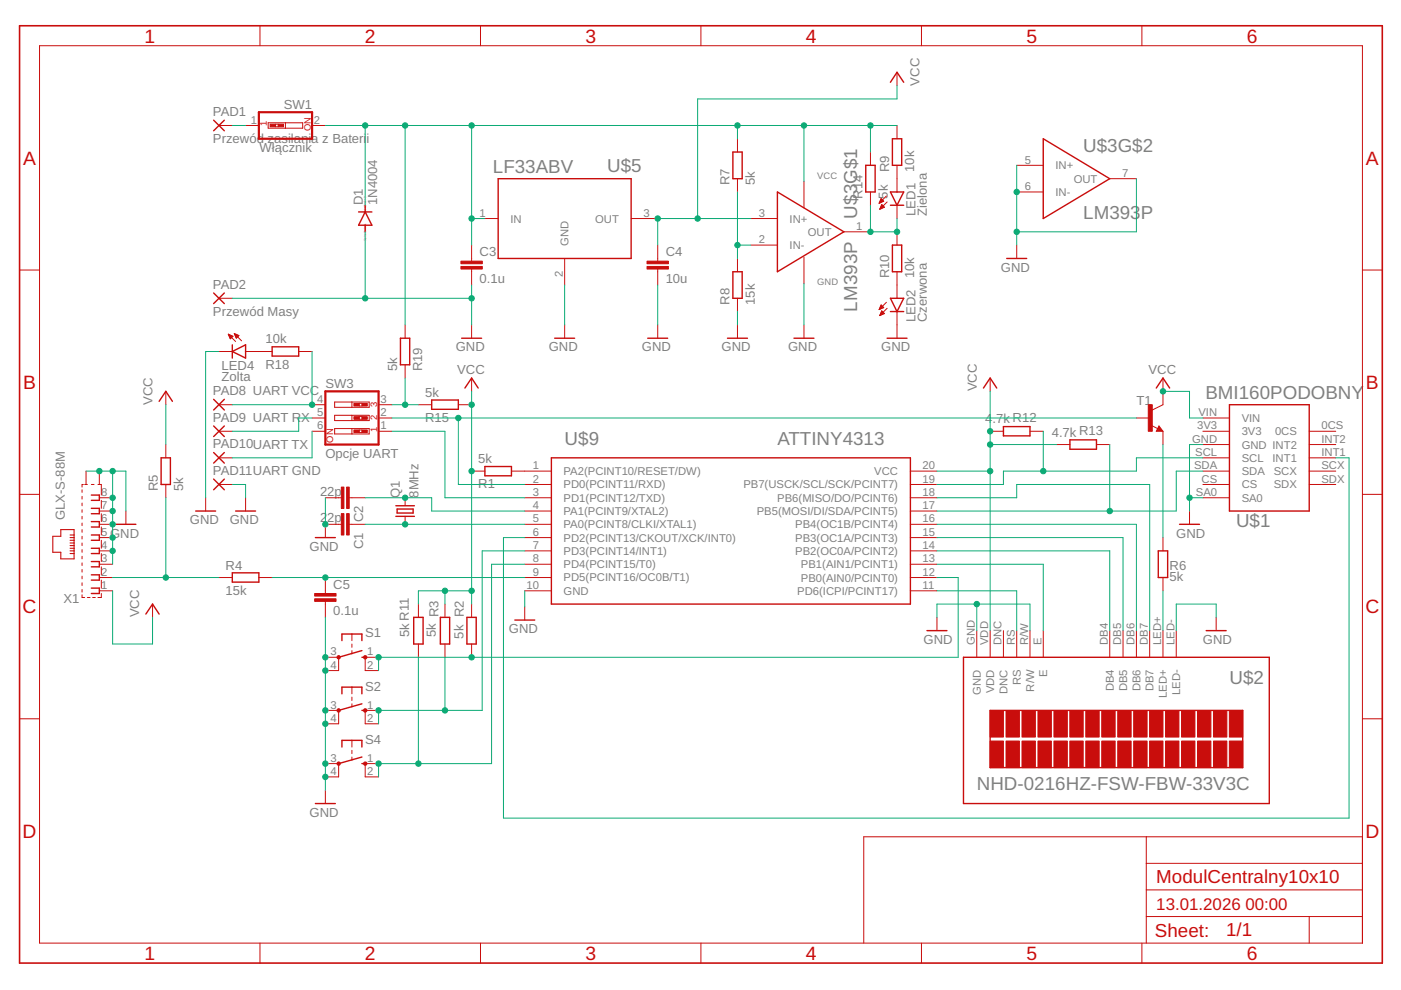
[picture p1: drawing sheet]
<svg xmlns="http://www.w3.org/2000/svg" width="297mm" height="210mm" viewBox="0 0 297 210" stroke-linecap="round" stroke-linejoin="round" font-family="sans-serif">
<g fill="none" stroke="#c90d0c" stroke-width=".3">
<path d="M188.8 17.4l1.4-2.1 1.4 2.1M45.3 25.5l2.3 2.2M47.6 25.5l-2.3 2.2M105.6 37.9h28.2v16.9h-28.2zM155.4 32.2h2v5.7h-2zM183.6 35.1h1.9v5.6h-1.9zM189.2 29.4h2v5.7h-2zM221.2 29.4l14.1 8.5-14.1 8.4zM76 44.9h2.8M77.4 44.9l1.4 2.9h-2.8zM77.4 43.5v1.4M77.4 47.8v1.3"/>
<path d="M155.4 57.6h2v5.6h-2zM164.8 40.7l14.1 8.4-14.1 8.5zM188.8 40.7h2.8l-1.4 2.8zM188.8 43.5h2.8M189.2 52h2v5.6h-2zM213.4 54.8h4.3M45.3 62.1l2.3 2.3M47.6 62.1l-2.3 2.3M49.3 73.1v2.8M49.3 74.5l2.8-1.4v2.8zM57.7 73.5h5.6v2h-5.6zM84.9 71.7h2v5.6h-2z"/>
<path d="M97.9 71.7h4.2M117.6 71.7h4.2M137.3 71.7h4.3M154.2 71.7h4.3M168.3 71.7h4.3M188.1 71.7h4.2M188.8 63.2h2.8l-1.4 2.9zM188.8 66.1h2.8M33.7 85.1l1.5-2.1 1.4 2.1M34.2 97.1h1.9v5.6h-1.9zM45.3 84.7l2.3 2.2M45.3 90.3l2.3 2.3"/>
<path d="M45.3 95.9l2.3 2.3M47.6 84.7l-2.3 2.2M47.6 90.3l-2.3 2.3M47.6 95.9l-2.3 2.3M91.5 84.8h5.7v2h-5.7zM98.6 82.3l1.4-2.1 1.4 2.1M102.8 98.9h5.6v2h-5.6zM116.9 97.1h76.1v31h-76.1zM208.5 82.3l1.4-2.1 1.4 2.1M212.7 90.4h5.7v2h-5.7zM226.8 93.3h5.7v1.9h-5.7zM245.2 82.3l1.4-2.1 1.4 2.1"/>
<path d="M245.7 90.9l.2 .3h-.5l.3-.6 .6 .7h-.9M260.7 85.8h16.9v22.6h-16.9zM19.4 105h1.7v1.1h-1.7M19.4 107.8h1.7v1.1h-1.7M19.4 110.6h1.7v1.1h-1.7M19.4 113.4h1.7v1.2h-1.7M19.4 116.2h1.7v1.2h-1.7M19.4 119.1h1.7v1.1h-1.7M24.6 111.2h4.2M41.5 108.4h4.2M45.3 101.6l2.3 2.2M47.6 101.6l-2.3 2.2"/>
<path d="M50 108.4h4.2M66.9 114h4.2M83.9 107.2h4M83.9 109.5h4M84.2 107.9h3.4v.9h-3.4zM245.6 116.8h2v5.6h-2zM250.1 111.2h4.2M19.4 124.7h1.7v1.1h-1.7M19.4 121.9h1.7v1.1h-1.7M30.9 130.2l1.4-2.1 1.4 2.1M49.3 121.5h5.6v1.9h-5.6zM72.5 135.8v-1.4h4.2v1.4"/>
<path d="M76.7 139.4h.7M76.7 137.9l-4.9 1.5M87.7 130.9h2v5.6h-2zM93.4 130.9h1.9v5.6h-1.9zM99 130.9h2v5.6h-2zM109.2 131.5h4.2M196.5 133.7h4.3M204.3 139.4h64.8v31h-64.8zM255.7 133.7h4.3M72.5 147.1v-1.4h4.2v1.4M72.5 158.4v-1.4h4.2v1.4M76.7 150.6h.7"/>
<path d="M76.7 149.2l-4.9 1.4M209.9 150.6h53.6v12.2h-53.6zM66.9 170.4h4.2M76.7 161.9h.7M76.7 160.5l-4.9 1.4"/>
</g>
<g fill="none" stroke="#c90d0c" stroke-width=".21">
<path d="M8.4 9.7h280.5v190.3h-280.5zM55.1 5.5v4.2M101.9 5.5v4.2M148.6 5.5v4.2M190.2 15.3v2.8M195.4 5.5v4.2M242.1 5.5v4.2M46.4 26.6h2.9M52.1 26.6h2.8M56.9 26h7.3v1.2h-7.3zM58.4 26.3h.6M58.4 26.9h.6"/>
<path d="M60.5 26v1.2M66.2 26.6h2.8M156.4 29.4v2.8M156.4 37.9v2.8M170.5 38.4v5.7M184.6 32.2v2.9M190.2 26.6v2.8M190.2 35.1v5.6M215.6 35.1h5.6M235.3 37.9h5.6M4.1 57.3h4.3M100 46.3h5.6"/>
<path d="M100 52v3.4M100 57v3.4M119.7 54.8v5.6M133.8 46.3h5.6M139.4 52v3.4M139.4 57v3.4M156.4 54.8v2.8M159.2 46.3h5.6M159.2 52h5.6M170.5 54.5v5.7M178.9 49.1h5.7M184.6 40.7v2.8"/>
<path d="M186.4 43h.2M186.5 42.9h.4M186.5 42.7h.7M186.6 44.2h.2M186.6 42.6h.7M186.6 44.1h.5M186.7 42.5h.5M186.7 44h.8M186.7 42.3h.3M186.8 43.8h.6M186.8 42.2h.1M186.8 42.1l.6 .6-1 .4z"/>
<path d="M186.8 43.7h.5M186.9 43.5h.2M186.9 43.4l.6 .5-1 .5zM186.9 43.4h.1M187.9 41.6l-1.5 1.5M188.1 42.8l-1.6 1.6M190.2 43.5v2.8M190.2 49.1v2.9M190.2 57.6v5.6M215.6 52v2.8M215.6 40.7h5.6M288.9 57.3h4.2"/>
<path d="M46.4 63.2h2.9M46.4 74.5h2.9M48.4 70.9l1.6 1.5M48.4 70.9h.1M48.4 70.9l1 .4-.6 .5zM48.5 71h.3M48.5 71.2h.6M48.6 71.3h.8M48.6 71.4h.6M48.7 71.6h.4M48.8 71.7h.2M49.7 70.7l1.5 1.6"/>
<path d="M49.7 70.7l1 .4-.6 .6zM49.7 70.8h.1M49.7 70.9h.4M49.8 71h.6M49.9 71.2h.7M49.9 71.3h.6M50 71.4h.4M50 71.6h.2M52.1 74.5h5.6M63.3 74.5h2.9M85.9 68.9v2.8M85.9 77.3v2.9"/>
<path d="M100 68.9v2.8M119.7 68.9v2.8M139.4 68.9v2.8M156.4 63.2v2.9M156.4 68.9v2.8M170.5 68.9v2.8M186.4 65.5h.2M186.5 65.4h.5M186.5 66.9h.1M186.6 65.3h.7M186.6 66.8h.3M186.6 65.1h.7"/>
<path d="M186.6 66.6h.6M186.7 65h.4M186.7 66.5h.8M186.7 64.9h.3M186.8 66.4h.6M186.8 64.7h.1M186.8 64.7l.6 .5-1 .4zM186.8 66.2h.4M186.9 66.1h.2M186.9 65.9l-.4 1M186.9 65.9l.6 .6M186.9 65.9h.1"/>
<path d="M187.5 66.5l-1 .4M187.9 64.1l-1.5 1.5M188.1 65.4l-1.6 1.5M190.2 66.1v5.6M18.2 99.9v2.8M21.1 99.9v2.8M35.2 83v2.8M35.2 94.3v2.8M46.4 85.8h2.9M46.4 91.4h2.9M46.4 97.1h2.9M66.2 85.8h2.8"/>
<path d="M66.2 91.4h2.8M66.2 88.6h2.8M71 85.2h7.3v1.2h-7.3zM71 88.1h7.3v1.1h-7.3zM71 90.9h7.3v1.1h-7.3zM74.6 85.2v1.2M74.6 88.1v1.1M74.6 90.9v1.1M76.2 85.5h.5M76.2 86.1h.5M76.2 88.3h.5M76.2 88.9h.5"/>
<path d="M76.2 91.2h.5M76.2 91.7h.5M80.3 85.8h2.8M80.3 91.4h2.8M80.3 88.6h2.8M88.7 85.8h2.8M97.2 85.8h2.8M100 99.9h2.8M100 80.2v2.8M108.4 99.9h8.5M193 99.9h5.6M209.9 80.2v2.8"/>
<path d="M209.9 91.4h2.8M218.4 91.4h2.8M224 94.3h2.8M232.5 94.3h2.8M240.9 88.6h2.9M244.1 90.2l1.4 .7M245.7 90.3l.9 1.1h-1.4zM246.6 80.2v5.6l-2.3 1.1M246.6 91.4v2.9M255 99.9h5.7M255 91.4h5.7M255 97.1h5.7"/>
<path d="M255 88.6h5.7M255 94.3h5.7M277.6 99.9h5.6M277.6 91.4h5.6M277.6 97.1h5.6M277.6 94.3h5.6M4.1 104.8h4.3M17.4 103.8v.6M17.4 105.2v.6M17.4 106.7v.5M17.4 108.1v.5M17.4 109.5v.5"/>
<path d="M17.4 110.9v.5M17.4 112.3v.6M17.4 113.7v.6M17.4 115.1v.6M17.4 116.5v.6M17.4 117.9v.6M17.4 119.3v.6M17.7 102.7h-.3v.6M17.9 102.7h.6M19.4 102.7h.5M20.8 102.7h.7v2.3M21.1 111.2h2.8"/>
<path d="M21.1 105.5h2.8M21.1 108.4h2.8M21.1 114h2.8M21.1 116.8h2.8M21.1 119.6h2.8M21.5 106.1v1.7M21.5 108.9v1.7M21.5 111.7v1.7M21.5 114.6v1.6M21.5 117.4v1.7M26.7 108.4v2.8M35.2 102.7v2.8"/>
<path d="M43.6 105.5v2.9M46.4 102.7h2.9M52.1 105.5v2.9M69 105.5h3.4M72.4 111.2h-3.4v2.8M74.1 111.2h3.3M74.1 105.5h3.3M85.9 105.5v1.7M85.9 109.5v1.7M111.3 111.2h5.6M111.3 105.5h5.6M111.3 102.7h5.6"/>
<path d="M111.3 108.4h5.6M111.3 114h5.6M111.3 116.8h5.6M111.3 119.6h5.6M193 111.2h5.6M193 105.5h5.6M193 102.7h5.6M193 108.4h5.6M193 114h5.6M193 116.8h5.6M193 119.6h5.6M246.6 114v2.8"/>
<path d="M252.2 108.4v2.8M255 105.5h5.7M255 102.7h5.7M277.6 102.7h5.6M288.9 104.8h4.2M17.4 120.8v.5M17.4 122.2v.5M17.4 123.6v.5M17.4 125v.5M17.4 126.1v.6h.5M18.5 126.7h.6M19.6 126.7h.6"/>
<path d="M21.1 122.4h2.8M21.1 125.3h2.8M21.5 125.8v.9h-.7M21.5 120.2v1.7M21.5 123v1.7M32.3 128.1v2.8M46.4 122.4h2.9M54.9 122.4h2.8M69 122.4v3.4M69 127.5v3.4M69 139.4h2.8v2.8h-2.8M74.6 134.4v1.4"/>
<path d="M74.6 136.5v.7M74.6 137.9v.8M80.3 139.4h-2.9v2.8h2.9M88.7 128.1v2.8M88.7 136.5v2.9M94.3 128.1v2.8M94.3 136.5v2.9M100 128.1v2.8M100 136.5v2.9M111.3 122.4h5.6M111.3 125.3h5.6M111.3 128.7v2.8"/>
<path d="M193 122.4h5.6M193 125.3h5.6M198.6 130.9v2.8M207.1 133.7v5.7M209.9 133.7v5.7M212.7 133.7v5.7M215.6 133.7v5.7M218.4 133.7v5.7M221.2 133.7v5.7M235.3 133.7v5.7M238.1 133.7v5.7M240.9 133.7v5.7"/>
<path d="M243.8 133.7v5.7M246.6 122.4v2.9M246.6 133.7v5.7M249.4 133.7v5.7M257.9 130.9v2.8M4.1 152.4h4.3M69 150.6h2.8v2.9h-2.8M74.6 145.7v1.4M74.6 147.8v.7M74.6 149.2v.7M74.6 157v1.4M74.6 159.1v.7"/>
<path d="M80.3 150.6h-2.9v2.9h2.9M288.9 152.4h4.2M69 167.6v2.8M69 161.9h2.8v2.8h-2.8M74.6 160.5v.7M80.3 161.9h-2.9v2.8h2.9M243 177.4v22.6M288.9 177.4h-105.8v22.6M55.1 200v4.2M101.9 200v4.2M148.6 200v4.2M195.4 200v4.2"/>
<path d="M242.1 200v4.2M243 194.3h45.9M243 188.7h45.9M243 183h45.9M277.6 194.3v5.7"/>
</g>
<g fill="#c90d0c" stroke="#c90d0c" stroke-width=".21">
<path d="M209.9 157.1h2.8v5.7h-2.8z"/>
<path d="M213.3 157.1h2.8v5.7h-2.8z"/>
<path d="M216.7 157.1h2.8v5.7h-2.8z"/>
<path d="M220.1 157.1h2.8v5.7h-2.8z"/>
<path d="M223.5 157.1h2.8v5.7h-2.8z"/>
<path d="M226.8 157.1h2.9v5.7h-2.9z"/>
<path d="M230.2 157.1h2.8v5.7h-2.8z"/>
<path d="M233.6 157.1h2.8v5.7h-2.8z"/>
<path d="M237 157.1h2.8v5.7h-2.8z"/>
<path d="M240.4 157.1h2.8v5.7h-2.8z"/>
<path d="M243.7 157.1h2.9v5.7h-2.9z"/>
<path d="M247.1 157.1h2.9v5.7h-2.9z"/>
<path d="M250.5 157.1h2.8v5.7h-2.8z"/>
<path d="M253.9 157.1h2.8v5.7h-2.8z"/>
<path d="M257.3 157.1h2.8v5.7h-2.8z"/>
<path d="M260.6 157.1h2.9v5.7h-2.9z"/>
<path d="M209.9 150.6h2.8v5.7h-2.8z"/>
<path d="M213.3 150.6h2.8v5.7h-2.8z"/>
<path d="M216.7 150.6h2.8v5.7h-2.8z"/>
<path d="M220.1 150.6h2.8v5.7h-2.8z"/>
<path d="M223.5 150.6h2.8v5.7h-2.8z"/>
<path d="M226.8 150.6h2.9v5.7h-2.9z"/>
<path d="M230.2 150.6h2.8v5.7h-2.8z"/>
<path d="M233.6 150.6h2.8v5.7h-2.8z"/>
<path d="M237 150.6h2.8v5.7h-2.8z"/>
<path d="M240.4 150.6h2.8v5.7h-2.8z"/>
<path d="M243.7 150.6h2.9v5.7h-2.9z"/>
<path d="M247.1 150.6h2.9v5.7h-2.9z"/>
<path d="M250.5 150.6h2.8v5.7h-2.8z"/>
<path d="M253.9 150.6h2.8v5.7h-2.8z"/>
<path d="M257.3 150.6h2.8v5.7h-2.8z"/>
<path d="M260.6 150.6h2.9v5.7h-2.9z"/>
<path d="M73.5 108.9h.5v4.5h-.5z"/>
<path d="M72.4 108.9h.5v4.5h-.5z"/>
<path d="M73.5 103.3h.5v4.5h-.5z"/>
<path d="M72.4 103.3h.5v4.5h-.5z"/>
<path d="M97.7 55.4h4.6v.5h-4.6z"/>
<path d="M97.7 56.5h4.6v.5h-4.6z"/>
<path d="M137.2 55.4h4.5v.5h-4.5z"/>
<path d="M137.2 56.5h4.5v.5h-4.5z"/>
<path d="M59 26.3h1.1v.6h-1.1z"/>
<path d="M57.3 26.3h1.1v.6h-1.1z"/>
<path d="M66.7 125.8h4.5v.6h-4.5z"/>
<path d="M66.7 127h4.5v.5h-4.5z"/>
<path d="M75 85.5h1.2v.6h-1.2z"/>
<path d="M76.7 85.5h1.2v.6h-1.2z"/>
<path d="M75 88.3h1.2v.6h-1.2z"/>
<path d="M76.7 88.3h1.2v.6h-1.2z"/>
<path d="M75 91.2h1.2v.5h-1.2z"/>
<path d="M76.7 91.2h1.2v.5h-1.2z"/>
<path d="M243.5 85.8h.8v5.6h-.8z"/>
</g>
<path d="M54.9 23.8h11.3v5.6h-11.3zM69 83h11.3v11.3h-11.3z" fill="none" stroke="#c90d0c" stroke-width=".47"/>
<g fill="#c90d0c" stroke="#c90d0c" stroke-width=".21">
<circle cx="71.8" cy="139.4" r=".37"/>
<circle cx="77.4" cy="139.4" r=".37"/>
<circle cx="71.8" cy="150.6" r=".37"/>
<circle cx="77.4" cy="150.6" r=".37"/>
<circle cx="71.8" cy="161.9" r=".37"/>
<circle cx="77.4" cy="161.9" r=".37"/>
</g>
<path d="M11.2 113.7h1.7v-1.4h2.8v6.2h-2.8v-1.4h-1.7zM14.9 117.4h.8M14.9 116.8h.8M14.9 116.2h.8M14.9 115.7h.8M14.9 115.1h.8M14.9 114.6h.8M14.9 114h.8M14.9 113.4h.8" fill="none" stroke="#c90d0c" stroke-width=".23"/>
<path d="M4.1 5.5h289v198.7h-289z" fill="none" stroke="#c90d0c" stroke-width=".34"/>
<g fill="none" stroke="#0dab76" stroke-width=".21">
<path d="M190.2 18.1v2.9h-42.3v25.3M49.3 26.6h2.8M69 26.6h121.2M77.4 26.6v16.9M85.9 26.6v42.3M100 26.6v25.4M156.4 26.6v2.8M170.5 26.6v11.8M184.6 26.6v5.6M215.6 35.1v16.9M240.9 37.9v11.2h-25.3M77.4 49.1v14.1"/>
<path d="M100 46.3h2.8M156.4 40.7v14.1M156.4 52h2.8M159.2 46.3h-19.8v5.7M184.6 43.5v5.6h5.6v-2.8M46.4 74.5h-2.8v31M49.3 63.2h50.7M66.2 74.5v11.3h-16.9M100 60.4v8.5M119.7 60.4v8.5M139.4 60.4v8.5M156.4 66.1v2.8"/>
<path d="M170.5 60.2v8.7M18.2 99.9h8.5v8.5M23.9 99.9v19.7M35.2 85.8v8.5M66.2 88.6h-2.9v2.8h-14M66.2 91.4v5.7h-16.9M83.1 91.4h11.2v14.1h17M83.1 88.6h157.8M83.1 85.8h5.6M85.9 80.2v5.6M97.2 88.6v14.1h14.1M100 83v45.1"/>
<path d="M198.6 99.9h11.3M209.9 94.3h14.1M209.9 83v50.7M221.2 91.4v8.5M235.3 94.3v14.1M246.6 83h5.6v5.6h2.8M246.6 94.3v19.7M255 99.9h-5.6v8.5h-50.8M255 97.1h-14.1v2.8h-28.2v2.8h-14.1M255 94.3h-2.8v14.1M283.2 97.1h2.8v76.4h-179.3v-59.5h4.6M35.2 105.5v16.9"/>
<path d="M49.3 102.7h2.8v2.8M69 105.5v5.7M77.4 105.5h14.1v2.9h19.8M77.4 111.2h33.9M111.3 116.8h-9.1v33.8h-21.9v2.9M111.3 119.6h-7.1v42.3h-23.9v2.8M198.6 105.5h17v-2.8h28.2v31M198.6 111.2h42.3v22.5M198.6 114h39.5v19.7M198.6 116.8h36.7v16.9M198.6 119.6h22.6v14.1M252.2 105.5h2.8"/>
<path d="M23.9 125.3v11.2h8.4v-5.6M23.9 122.4h22.5M57.7 122.4h53.6M69 130.9v36.7M88.7 139.4v22.5M94.3 125.3v2.8M94.3 139.4v11.2M100 125.3h-11.3v2.8M111.3 125.3v3.4M198.6 130.9v-2.8h19.8v5.6M198.6 125.3h17v8.4M198.6 122.4h4.6v17h-122.9v2.8"/>
<path d="M207.1 128.1v5.6M246.6 125.3v8.4M257.9 130.9v-2.8h-8.5v5.6"/>
</g>
<g fill="#0dab76" stroke="#0dab76" stroke-width=".21">
<circle cx="69" cy="111.2" r=".57"/>
<circle cx="207.1" cy="128.1" r=".57"/>
<circle cx="100" cy="63.2" r=".57"/>
<circle cx="77.4" cy="63.2" r=".57"/>
<circle cx="215.6" cy="40.7" r=".57"/>
<circle cx="215.6" cy="49.1" r=".57"/>
<circle cx="69" cy="142.2" r=".57"/>
<circle cx="69" cy="150.6" r=".57"/>
<circle cx="69" cy="161.9" r=".57"/>
<circle cx="69" cy="153.5" r=".57"/>
<circle cx="69" cy="164.7" r=".57"/>
<circle cx="69" cy="139.4" r=".57"/>
<circle cx="252.2" cy="105.5" r=".57"/>
<circle cx="21.1" cy="99.9" r=".57"/>
<circle cx="23.9" cy="99.9" r=".57"/>
<circle cx="23.9" cy="111.2" r=".57"/>
<circle cx="23.9" cy="114" r=".57"/>
<circle cx="23.9" cy="116.8" r=".57"/>
<circle cx="23.9" cy="108.4" r=".57"/>
<circle cx="23.9" cy="105.5" r=".57"/>
<circle cx="100" cy="99.9" r=".57"/>
<circle cx="100" cy="125.3" r=".57"/>
<circle cx="94.3" cy="125.3" r=".57"/>
<circle cx="100" cy="85.8" r=".57"/>
<circle cx="209.9" cy="99.9" r=".57"/>
<circle cx="209.9" cy="91.4" r=".57"/>
<circle cx="209.9" cy="94.3" r=".57"/>
<circle cx="139.4" cy="46.3" r=".57"/>
<circle cx="147.9" cy="46.3" r=".57"/>
<circle cx="246.6" cy="83" r=".57"/>
<circle cx="190.2" cy="49.1" r=".57"/>
<circle cx="184.6" cy="49.1" r=".57"/>
<circle cx="156.4" cy="52" r=".57"/>
<circle cx="85.9" cy="105.5" r=".57"/>
<circle cx="85.9" cy="111.2" r=".57"/>
<circle cx="235.3" cy="108.4" r=".57"/>
<circle cx="221.2" cy="99.9" r=".57"/>
<circle cx="35.2" cy="122.4" r=".57"/>
<circle cx="69" cy="122.4" r=".57"/>
<circle cx="80.3" cy="161.9" r=".57"/>
<circle cx="88.7" cy="161.9" r=".57"/>
<circle cx="80.3" cy="150.6" r=".57"/>
<circle cx="94.3" cy="150.6" r=".57"/>
<circle cx="80.3" cy="139.4" r=".57"/>
<circle cx="100" cy="139.4" r=".57"/>
<circle cx="97.2" cy="88.6" r=".57"/>
<circle cx="66.2" cy="85.8" r=".57"/>
<circle cx="100" cy="46.3" r=".57"/>
<circle cx="156.4" cy="26.6" r=".57"/>
<circle cx="170.5" cy="26.6" r=".57"/>
<circle cx="100" cy="26.6" r=".57"/>
<circle cx="77.4" cy="26.6" r=".57"/>
<circle cx="184.6" cy="26.6" r=".57"/>
<circle cx="85.9" cy="26.6" r=".57"/>
<circle cx="85.9" cy="85.8" r=".57"/>
</g>
<g font-size="4.1" fill="#c90d0c">
<text x="30.6" y="9">1</text>
<text x="77.4" y="9">2</text>
<text x="124.1" y="9">3</text>
<text x="170.9" y="9">4</text>
<text x="217.6" y="9">5</text>
<text x="264.4" y="9">6</text>
<text x="4.9" y="34.9">A</text>
<text x="289.6" y="34.9">A</text>
<text x="4.9" y="82.5">B</text>
<text x="289.6" y="82.5">B</text>
<text x="4.8" y="130">C</text>
<text x="289.5" y="130">C</text>
<text x="4.8" y="177.6">D</text>
<text x="289.5" y="177.6">D</text>
<text x="30.6" y="203.5">1</text>
<text x="77.4" y="203.5">2</text>
<text x="124.1" y="203.5">3</text>
<text x="170.9" y="203.5">4</text>
<text x="217.6" y="203.5">5</text>
<text x="264.4" y="203.5">6</text>
</g>
<g font-size="4" fill="#808080">
<text x="229.7" y="32.2">U$3G$2</text>
<text x="104.5" y="36.8">LF33ABV</text>
<text x="128.7" y="36.5">U$5</text>
<text x="181.7" y="46.3" transform="rotate(-90 181.7 46.3)">U$3G$1</text>
<text x="229.7" y="46.3">LM393</text>
<text x="241.9" y="46.3">P</text>
<text x="181.7" y="66.1" transform="rotate(-90 181.7 66.1)">LM393P</text>
<text x="255.6" y="84.7">BMI160PODOBNY</text>
<text x="119.7" y="94.3">U$9</text>
<text x="164.8" y="94.3">ATTINY4313</text>
<text x="262.1" y="111.7">U$1</text>
<text x="260.7" y="145">U$2</text>
<text x="207.1" y="167.5">NHD-0216HZ-FSW-FBW-33V3C</text>
</g>
<g font-size="4" fill="#c90d0c">
<text x="245.2" y="187.3">ModulCentralny10x10</text>
<text x="244.9" y="198.7">Sheet:</text>
<text x="260" y="198.6">1/1</text>
</g>
<g font-size="3.6" fill="#c90d0c">
<text x="245.2" y="192.9">13.01.2026</text>
<text x="264.1" y="192.9">00:00</text>
</g>
<g font-size="2.8" fill="#808080">
<text x="60.1" y="23.1">SW1</text>
<text x="195" y="18.1" transform="rotate(-90 195 18.1)">VCC</text>
<text x="45.2" y="24.5">PAD1</text>
<text x="45.2" y="30.3">Przewód zasilania z Bateri</text>
<text x="55" y="32.2">Włącznik</text>
<text x="77.7" y="30.3">i</text>
<text x="154.7" y="39.3" transform="rotate(-90 154.7 39.3)">R7</text>
<text x="160" y="39.3" transform="rotate(-90 160 39.3)">5k</text>
<text x="188.5" y="36.5" transform="rotate(-90 188.5 36.5)">R9</text>
<text x="193.9" y="36.5" transform="rotate(-90 193.9 36.5)">10k</text>
<text x="76.9" y="43.5" transform="rotate(-90 76.9 43.5)">D1</text>
<text x="80" y="43.5" transform="rotate(-90 80 43.5)">1N4004</text>
<text x="182.9" y="42.1" transform="rotate(-90 182.9 42.1)">R14</text>
<text x="188.2" y="42.1" transform="rotate(-90 188.2 42.1)">5k</text>
<text x="194.1" y="45.8" transform="rotate(-90 194.1 45.8)">LED1</text>
<text x="196.5" y="45.8" transform="rotate(-90 196.5 45.8)">Zielona</text>
<text x="101.7" y="54.4">C3</text>
<text x="141.1" y="54.4">C4</text>
<text x="188.5" y="59" transform="rotate(-90 188.5 59)">R10</text>
<text x="193.9" y="59" transform="rotate(-90 193.9 59)">10k</text>
<text x="212.2" y="57.6">GND</text>
<text x="45.2" y="61.2">PAD2</text>
<text x="101.7" y="60">0.1u</text>
<text x="141.1" y="60">10u</text>
<text x="154.7" y="64.7" transform="rotate(-90 154.7 64.7)">R8</text>
<text x="160" y="64.7" transform="rotate(-90 160 64.7)">15k</text>
<text x="45.2" y="66.9">Przewód Masy</text>
<text x="194.1" y="68.3" transform="rotate(-90 194.1 68.3)">LED2</text>
<text x="196.5" y="68.3" transform="rotate(-90 196.5 68.3)">Czerwona</text>
<text x="56.3" y="72.8">10k</text>
<text x="96.6" y="74.5">GND</text>
<text x="116.4" y="74.5">GND</text>
<text x="136.1" y="74.5">GND</text>
<text x="153" y="74.5">GND</text>
<text x="167.1" y="74.5">GND</text>
<text x="186.8" y="74.5">GND</text>
<text x="45.2" y="83.7">PAD8 UART VCC</text>
<text x="47" y="80.9">Zolta</text>
<text x="47" y="78.5">LED4</text>
<text x="56.3" y="78.2">R18</text>
<text x="69" y="82.3">SW3</text>
<text x="84.2" y="78.8" transform="rotate(-90 84.2 78.8)">5k</text>
<text x="89.5" y="78.8" transform="rotate(-90 89.5 78.8)">R19</text>
<text x="96.9" y="79.3">VCC</text>
<text x="207.1" y="83" transform="rotate(-90 207.1 83)">VCC</text>
<text x="243.5" y="79.3">VCC</text>
<text x="32.3" y="85.8" transform="rotate(-90 32.3 85.8)">VCC</text>
<text x="45.2" y="89.4">PAD9 UART R</text>
<text x="63.9" y="89.5">X</text>
<text x="90.1" y="84.1">5k</text>
<text x="90.1" y="89.4">R15</text>
<text x="208.9" y="89.7">4</text>
<text x="210.4" y="89.7">.7k R12</text>
<text x="240.9" y="85.8">T1</text>
<text x="45.2" y="95">PAD10UART TX</text>
<text x="223" y="92.6">4.7k R13</text>
<text x="45.2" y="100.7">PAD11UART GND</text>
<text x="69" y="97.1">Opcje UART</text>
<text x="101.4" y="98.2">5k</text>
<text x="33.5" y="104.1" transform="rotate(-90 33.5 104.1)">R5</text>
<text x="38.8" y="104.1" transform="rotate(-90 38.8 104.1)">5k</text>
<text x="67.9" y="105.1">22p</text>
<text x="84.8" y="105.5" transform="rotate(-90 84.8 105.5)">Q1</text>
<text x="88.7" y="105.5" transform="rotate(-90 88.7 105.5)">8MHz</text>
<text x="101.4" y="103.5">R1</text>
<text x="13.7" y="110.3" transform="rotate(-90 13.7 110.3)">GLX-S-88M</text>
<text x="23.3" y="114">GND</text>
<text x="40.2" y="111.2">GND</text>
<text x="48.7" y="111.2">GND</text>
<text x="67.9" y="110.7">2</text>
<text x="69.4" y="110.7">2p</text>
<text x="77" y="110.8" transform="rotate(-90 77 110.8)">C2</text>
<text x="249.4" y="114">GND</text>
<text x="65.6" y="116.8">GND</text>
<text x="77" y="116.4" transform="rotate(-90 77 116.4)">C1</text>
<text x="47.8" y="120.8">R4</text>
<text x="70.7" y="124.8">C5</text>
<text x="248" y="123.3">5k</text>
<text x="248" y="120.8">R6</text>
<text x="13.4" y="127.8">X1</text>
<text x="29.5" y="130.9" transform="rotate(-90 29.5 130.9)">VCC</text>
<text x="47.8" y="126.1">15k</text>
<text x="70.7" y="130.5">0.1u</text>
<text x="77.4" y="135.1">S1</text>
<text x="86.7" y="135.1" transform="rotate(-90 86.7 135.1)">5k R11</text>
<text x="92.4" y="135.1" transform="rotate(-90 92.4 135.1)">5k R3</text>
<text x="98.3" y="135.4" transform="rotate(-90 98.3 135.4)">5k R2</text>
<text x="107.9" y="134.3">GND</text>
<text x="195.8" y="136.5">GND</text>
<text x="255" y="136.5">GND</text>
<text x="77.4" y="146.4">S2</text>
<text x="77.4" y="157.7">S4</text>
<text x="65.6" y="173.2">GND</text>
</g>
<g font-size="2.4" fill="#808080">
<text x="53.2" y="26.2">1</text>
<text x="66.6" y="26.2">2</text>
<text x="217.3" y="34.7">5</text>
<text x="223.8" y="35.9">IN+</text>
<text x="217.3" y="40.3">6</text>
<text x="223.8" y="41.5">IN-</text>
<text x="227.6" y="38.7">OUT</text>
<text x="237.9" y="37.5">7</text>
<text x="101.7" y="45.9">1</text>
<text x="108.2" y="47.2">IN</text>
<text x="126.2" y="47.2">OUT</text>
<text x="136.4" y="45.9">3</text>
<text x="160.9" y="45.9">3</text>
<text x="167.4" y="47.2">IN+</text>
<text x="120.6" y="52.2" transform="rotate(-90 120.6 52.2)">GND</text>
<text x="160.9" y="51.6">2</text>
<text x="167.4" y="52.8">IN-</text>
<text x="171.3" y="50">OUT</text>
<text x="181.5" y="48.8">1</text>
<text x="119.3" y="58.7" transform="rotate(-90 119.3 58.7)">2</text>
<text x="67.3" y="85.4">4</text>
<text x="67.3" y="88.2">5</text>
<text x="80.6" y="88.2">2</text>
<text x="80.6" y="85.4">3</text>
<text x="254.1" y="88.2">VIN</text>
<text x="263.3" y="89.5">VIN</text>
<text x="67.3" y="91">6</text>
<text x="80.6" y="91">1</text>
<text x="252.7" y="93.9">GND</text>
<text x="253.8" y="91">3V3</text>
<text x="263.3" y="92.3">3V3</text>
<text x="263.3" y="95.1">GND INT2</text>
<text x="270.3" y="92.3">0CS</text>
<text x="280.2" y="91">0CS</text>
<text x="280.2" y="93.9">INT2</text>
<text x="113" y="99.5">1</text>
<text x="119.5" y="100.7">PA2(PCINT10/RESET/DW)</text>
<text x="185.4" y="100.7">VCC</text>
<text x="195.6" y="99.5">20</text>
<text x="253.2" y="99.5">SDA</text>
<text x="253.4" y="96.7">SCL</text>
<text x="263.3" y="97.9">SCL</text>
<text x="263.3" y="100.7">SDA</text>
<text x="269.8" y="97.9">INT1</text>
<text x="270.1" y="100.7">SCX</text>
<text x="280.2" y="96.7">INT1</text>
<text x="280.2" y="99.5">SCX</text>
<text x="21.5" y="108">7</text>
<text x="21.5" y="105.1">8</text>
<text x="113" y="102.3">2</text>
<text x="113" y="105.1">3</text>
<text x="113" y="108">4</text>
<text x="119.5" y="103.6">PD0(PCINT11/RXD)</text>
<text x="119.5" y="106.4">PD1(PCINT12/TXD)</text>
<text x="157.6" y="103.6">PB7(USCK/SCL/SCK/PCINT7)</text>
<text x="164.8" y="106.4">PB6(MISO/DO/PCINT6)</text>
<text x="195.6" y="102.3">19</text>
<text x="195.6" y="105.1">18</text>
<text x="195.6" y="108">17</text>
<text x="253.6" y="105.1">SA0</text>
<text x="254.7" y="102.3">CS</text>
<text x="263.3" y="103.6">CS</text>
<text x="263.3" y="106.4">SA0</text>
<text x="270.1" y="103.6">SDX</text>
<text x="280.2" y="102.3">SDX</text>
<text x="21.5" y="113.6">5</text>
<text x="21.5" y="110.8">6</text>
<text x="113" y="110.8">5</text>
<text x="113" y="113.6">6</text>
<text x="119.5" y="109.2">PA1(PCINT9/XTAL2)</text>
<text x="119.5" y="112">PA0(PCINT8/CLKI/XTAL1)</text>
<text x="160.4" y="109.2">PB5(MOSI/DI/SDA/PCINT5)</text>
<text x="168.6" y="112">PB4(OC1B/PCINT4)</text>
<text x="195.6" y="110.8">16</text>
<text x="195.6" y="113.6">15</text>
<text x="21.5" y="119.2">3</text>
<text x="21.5" y="116.4">4</text>
<text x="113" y="116.4">7</text>
<text x="113" y="119.2">8</text>
<text x="119.5" y="114.8">PD2(PCINT13/CKOUT/XCK/INT0)</text>
<text x="119.5" y="117.7">PD3(PCINT14/INT1)</text>
<text x="168.6" y="114.8">PB3(OC1A/PCINT3)</text>
<text x="168.6" y="117.7">PB2(OC0A/PCINT2)</text>
<text x="195.6" y="116.4">14</text>
<text x="195.6" y="119.2">13</text>
<text x="21.5" y="124.9">1</text>
<text x="21.5" y="122">2</text>
<text x="111.6" y="124.9">10</text>
<text x="113" y="122">9</text>
<text x="119.5" y="120.5">PD4(PCINT15/T0)</text>
<text x="119.5" y="123.3">PD5(PCINT16/OC0B/T1)</text>
<text x="169.8" y="120.5">PB1(AIN1/PCINT1)</text>
<text x="169.8" y="123.3">PB0(AIN0/PCINT0)</text>
<text x="195.6" y="122">12</text>
<text x="195.6" y="124.9">11</text>
<text x="119.5" y="126.1">GND</text>
<text x="169" y="126.1">PD6(ICPI/PCINT17)</text>
<text x="206.7" y="136.8" transform="rotate(-90 206.7 136.8)">GND</text>
<text x="209.5" y="136.8" transform="rotate(-90 209.5 136.8)">VDD</text>
<text x="212.3" y="136.8" transform="rotate(-90 212.3 136.8)">DNC</text>
<text x="215.2" y="136.8" transform="rotate(-90 215.2 136.8)">RS</text>
<text x="218" y="136.8" transform="rotate(-90 218 136.8)">R/W</text>
<text x="220.8" y="136.8" transform="rotate(-90 220.8 136.8)">E</text>
<text x="234.9" y="136.8" transform="rotate(-90 234.9 136.8)">DB4</text>
<text x="237.7" y="136.8" transform="rotate(-90 237.7 136.8)">DB5</text>
<text x="240.5" y="136.8" transform="rotate(-90 240.5 136.8)">DB6</text>
<text x="243.4" y="136.8" transform="rotate(-90 243.4 136.8)">DB7</text>
<text x="246.2" y="136.8" transform="rotate(-90 246.2 136.8)">LED+</text>
<text x="249" y="136.8" transform="rotate(-90 249 136.8)">LED-</text>
<text x="70.1" y="139">3</text>
<text x="70.1" y="141.8">4</text>
<text x="77.8" y="139">1</text>
<text x="77.8" y="141.8">2</text>
<text x="222" y="143.5" transform="rotate(-90 222 143.5)">E</text>
<text x="208" y="147.3" transform="rotate(-90 208 147.3)">GND</text>
<text x="210.8" y="147" transform="rotate(-90 210.8 147)">VDD</text>
<text x="213.6" y="147.2" transform="rotate(-90 213.6 147.2)">DNC</text>
<text x="216.4" y="145.3" transform="rotate(-90 216.4 145.3)">RS</text>
<text x="219.2" y="146.6" transform="rotate(-90 219.2 146.6)">R/W</text>
<text x="236.1" y="146.6" transform="rotate(-90 236.1 146.6)">DB4</text>
<text x="239" y="146.6" transform="rotate(-90 239 146.6)">DB5</text>
<text x="241.8" y="146.6" transform="rotate(-90 241.8 146.6)">DB6</text>
<text x="244.6" y="146.6" transform="rotate(-90 244.6 146.6)">DB7</text>
<text x="247.4" y="148" transform="rotate(-90 247.4 148)">LED+</text>
<text x="250.2" y="147.4" transform="rotate(-90 250.2 147.4)">LED-</text>
<text x="70.1" y="150.2">3</text>
<text x="70.1" y="153.1">4</text>
<text x="77.8" y="150.2">1</text>
<text x="77.8" y="153.1">2</text>
<text x="70.1" y="161.5">3</text>
<text x="77.8" y="161.5">1</text>
<text x="70.1" y="164.3">4</text>
<text x="77.8" y="164.3">2</text>
</g>
<g font-size="2" fill="#c90d0c">
<text x="56.6" y="26.7" transform="rotate(-90 56.6 26.7)">1</text>
<text x="65.9" y="27.9" transform="rotate(-90 65.9 27.9)">ON</text>
<text x="80" y="89" transform="rotate(-90 80 89)">2</text>
<text x="80" y="86.2" transform="rotate(-90 80 86.2)">3</text>
<text x="70.7" y="93.8" transform="rotate(-90 70.7 93.8)">ON</text>
<text x="80" y="91.6" transform="rotate(-90 80 91.6)">1</text>
</g>
<g font-size="2" fill="#808080">
<text x="173.3" y="37.9">VCC</text>
<text x="173.3" y="60.4">GND</text>
</g>
<g font-size=".6" fill="#ffba08">
<text x="77.6" y="45.4" transform="rotate(-90 77.6 45.4)">SpiceOrder 2</text>
<text x="77.6" y="51" transform="rotate(-90 77.6 51)">SpiceOrder 1</text>
</g>
</svg>
